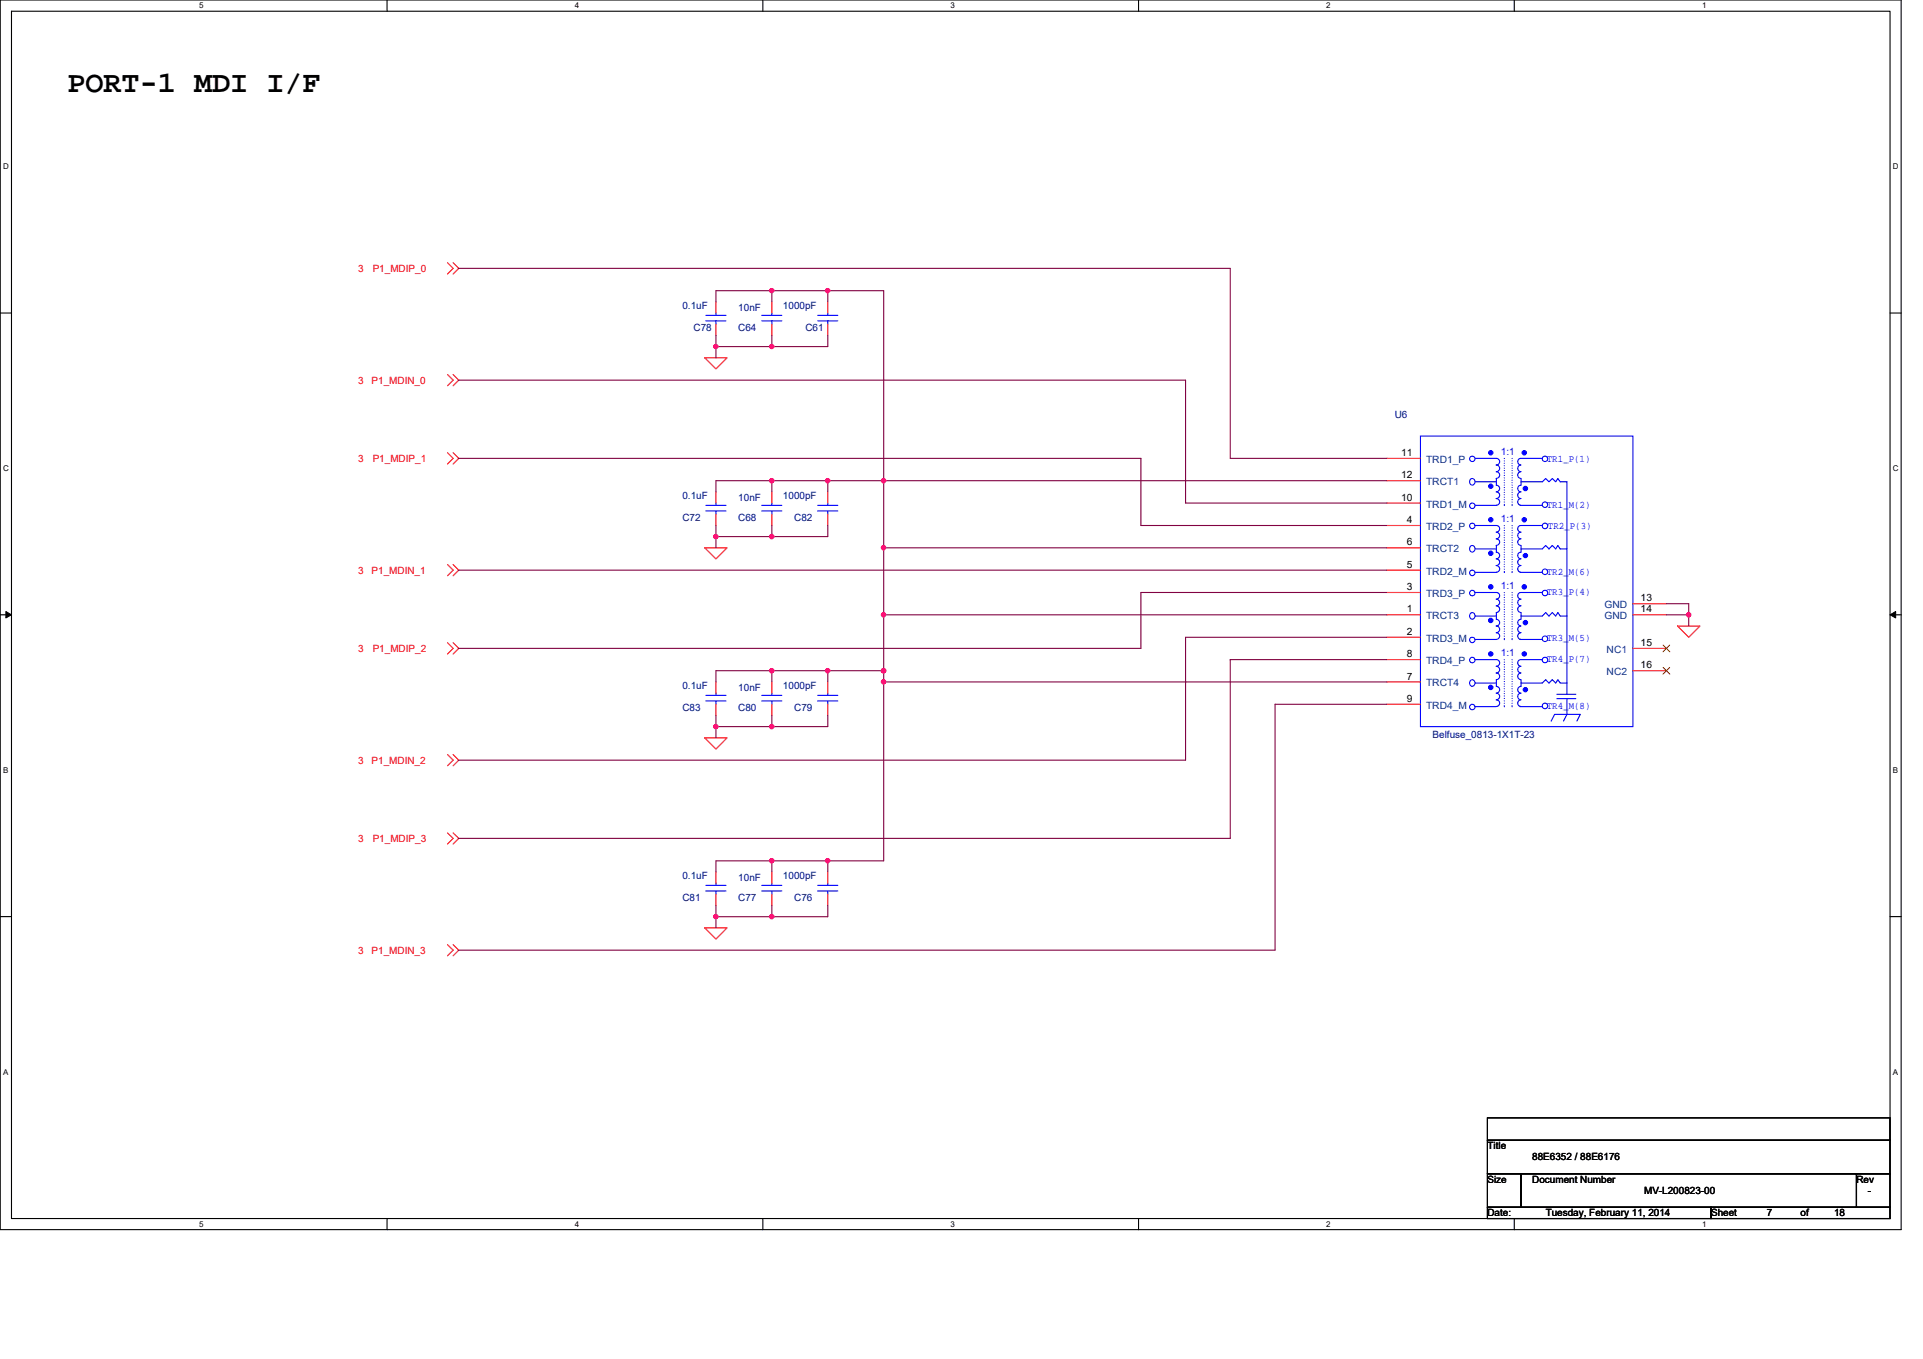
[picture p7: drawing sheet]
<svg xmlns="http://www.w3.org/2000/svg" width="297mm" height="210mm" viewBox="0 0 297 210" stroke-linecap="round" stroke-linejoin="round" font-family="sans-serif">
<path d="M0 0h293.7v190h-293.7zM1.8 1.7h290.1v186.6h-290.1z" fill="none" stroke="#000" stroke-width=".17"/>
<g fill="#fff">
<path d="M30.8 .2h.6v1.4h-.6z"/>
<path d="M30.8 188.5h.6v1.3h-.6z"/>
</g>
<path d="M59.8 0v1.7M59.8 188.3v1.7" fill="none" stroke="#000" stroke-width=".17"/>
<g fill="#fff">
<path d="M88.8 .2h.6v1.4h-.6z"/>
<path d="M88.8 188.5h.6v1.3h-.6z"/>
</g>
<path d="M117.8 0v1.7M117.8 188.3v1.7" fill="none" stroke="#000" stroke-width=".17"/>
<g fill="#fff">
<path d="M146.8 .2h.7v1.4h-.7z"/>
<path d="M146.8 188.5h.7v1.3h-.7z"/>
</g>
<path d="M175.9 0v1.7M175.9 188.3v1.7" fill="none" stroke="#000" stroke-width=".17"/>
<g fill="#fff">
<path d="M204.9 .2h.6v1.4h-.6z"/>
<path d="M204.9 188.5h.6v1.3h-.6z"/>
</g>
<path d="M233.9 0v1.7M233.9 188.3v1.7" fill="none" stroke="#000" stroke-width=".17"/>
<g fill="#fff">
<path d="M262.9 .2h.7v1.4h-.7z"/>
<path d="M262.9 188.5h.7v1.3h-.7z"/>
<path d="M.5 25h.8v1.4h-.8z"/>
<path d="M292.4 25h.8v1.4h-.8z"/>
<path d="M.5 71.7h.8v1.3h-.8z"/>
<path d="M292.4 71.7h.8v1.3h-.8z"/>
</g>
<path d="M0 48.4h1.8M291.9 48.4h1.8" fill="none" stroke="#000" stroke-width=".17"/>
<g fill="#fff">
<path d="M.5 118.3h.8v1.4h-.8z"/>
<path d="M292.4 118.3h.8v1.4h-.8z"/>
</g>
<path d="M0 95h1.8M291.9 95h1.8" fill="none" stroke="#000" stroke-width=".17"/>
<path d="M.9 94.5l.9 .5-.9 .5zM291.9 95l.9-.5v1z" fill="#000" stroke="#000" stroke-width=".15"/>
<g fill="#fff">
<path d="M.5 164.9h.8v1.4h-.8z"/>
<path d="M292.4 164.9h.8v1.4h-.8z"/>
</g>
<path d="M0 141.6h1.8M291.9 141.6h1.8M229.8 172.7h62.1v3.5h-62.1zM229.8 176.2h62.1v5.2h-62.1zM229.8 181.4h5.1v5.1h-5.1zM229.8 186.5h34.5v1.8h-34.5zM234.9 181.4h51.9v5.1h-51.9zM264.3 186.5h27.6v1.8h-27.6zM286.8 181.4h5.1v5.1h-5.1z" fill="none" stroke="#000" stroke-width=".17"/>
<g fill="none" stroke="#f00" stroke-width=".17">
<path d="M69.1 40.6l.9 .9-.9 .8M69.1 57.9l.9 .8-.9 .9M70 40.6l.9 .9-.9 .8M70 57.9l.9 .8-.9 .9M108.9 55.3h3.4l-1.7 1.7zM110.6 46.7v1.7M110.6 50.1v1.7M119.2 46.7v1.7M119.2 50.1v1.7M127.9 46.7v1.7M127.9 50.1v1.7M69.1 70l.9 .8-.9 .9"/>
<path d="M70 70l.9 .8-.9 .9M110.6 76v1.7M110.6 79.5v1.7M119.2 76v1.7M119.2 79.5v1.7M127.9 76v1.7M127.9 79.5v1.7M214.2 70.8h5.2M214.2 74.3h5.2M214.2 77.7h5.2M69.1 99.3l.9 .9-.9 .8M69.1 87.2l.9 .9-.9 .9"/>
<path d="M70 99.3l.9 .9-.9 .8M70 87.2l.9 .9-.9 .9M108.9 84.6h3.4l-1.7 1.8zM214.2 81.2h5.2M214.2 84.6h5.2M214.2 88.1h5.2M214.2 91.5h5.2M214.2 95h5.2M214.2 98.5h5.2M252.2 95h5.2M252.2 93.3h5.2M259.1 96.7h3.5l-1.7 1.8z"/>
<path d="M69.1 116.6l.9 .9-.9 .8M70 116.6l.9 .9-.9 .8M108.9 114h3.4l-1.7 1.7zM110.6 105.4v1.7M110.6 108.8v1.8M119.2 105.4v1.7M119.2 108.8v1.8M127.9 105.4v1.7M127.9 108.8v1.8M214.2 101.9h5.2M214.2 105.4h5.2M214.2 108.8h5.2"/>
<path d="M252.2 100.2h5.2M252.2 103.6h5.2M69.1 128.7l.9 .8-.9 .9M70 128.7l.9 .8-.9 .9M110.6 134.7v1.8M110.6 138.2v1.7M119.2 134.7v1.8M119.2 138.2v1.7M127.9 134.7v1.8M127.9 138.2v1.7M69.1 146l.9 .8-.9 .9M70 146l.9 .8-.9 .9"/>
<path d="M108.9 143.4h3.4l-1.7 1.7z"/>
</g>
<g fill="none" stroke="#00f" stroke-width=".17">
<path d="M109 49.6h3.1M109 48.7h3.1M110.6 48.4v.3M110.6 49.6v.5M117.7 49.6h3.1M117.7 48.7h3.1M119.2 48.4v.3M119.2 49.6v.5M126.3 49.6h3.1M126.3 48.7h3.1M127.9 48.4v.3M127.9 49.6v.5"/>
<path d="M109 79h3.1M109 78.1h3.1M110.6 77.7v.4M110.6 79v.5M117.7 79h3.1M117.7 78.1h3.1M119.2 77.7v.4M119.2 79v.5M126.3 79h3.1M126.3 78.1h3.1M127.9 77.7v.4M127.9 79v.5"/>
<path d="M219.4 67.4h32.8v44.9h-32.8zM227.2 74a.47 .47 0 0 1 .6 .4 .47 .47 0 0 1-.6 .5 .59 .59 0 0 1 0-.9zM227.9 70.8h3.2a.51 .51 0 0 1 .5 .5 .51 .51 0 0 1-.5 .5M227.9 74.4h3.2M227.9 78.1h3.2M231.1 71.9a.51 .51 0 0 1 .5 .5 .51 .51 0 0 1-.5 .5M231.1 72.9a.51 .51 0 0 1 .5 .5 .51 .51 0 0 1-.5 .5M231.1 73.9v1.1a.52 .52 0 0 1 .5 .5 .52 .52 0 0 1-.5 .5 .51 .51 0 0 1 .5 .5 .51 .51 0 0 1-.5 .5 .52 .52 0 0 1 .5 .5 .52 .52 0 0 1-.5 .6M234.8 78.1h3.4M234.9 71.9a.51 .51 0 0 0-.5 .5 .51 .51 0 0 0 .5 .5M234.9 72.9a.51 .51 0 0 0-.5 .5 .51 .51 0 0 0 .5 .5M234.9 74.4h3.3l.6-.5 .5 .5 .5-.5 .5 .5 .3-.5 .4 .5h1v32.9"/>
<path d="M234.9 73.9v1.1a.51 .51 0 0 0-.5 .5 .51 .51 0 0 0 .5 .5 .52 .52 0 0 0-.5 .5 .52 .52 0 0 0 .5 .5 .52 .52 0 0 0-.5 .5 .52 .52 0 0 0 .5 .6M238.2 70.8h-3.3a.51 .51 0 0 0-.5 .5 .51 .51 0 0 0 .5 .5M227.2 84.4a.47 .47 0 0 1 .6 .4 .47 .47 0 0 1-.6 .4 .59 .59 0 0 1 0-.8zM227.2 94.7a.47 .47 0 0 1 .6 .5 .47 .47 0 0 1-.6 .4 .59 .59 0 0 1 0-.9zM227.9 84.8h3.2M227.9 81.2h3.2a.51 .51 0 0 1 .5 .5 .51 .51 0 0 1-.5 .5 .52 .52 0 0 1 .5 .5 .52 .52 0 0 1-.5 .5 .51 .51 0 0 1 .5 .6 .51 .51 0 0 1-.5 .5M227.9 95.2h3.2M227.9 91.5h3.2a.51 .51 0 0 1 .5 .6 .51 .51 0 0 1-.5 .5 .52 .52 0 0 1 .5 .5 .52 .52 0 0 1-.5 .5 .52 .52 0 0 1 .5 .5 .52 .52 0 0 1-.5 .5v1.1a.51 .51 0 0 1 .5 .5 .51 .51 0 0 1-.5 .5M227.9 98.8h3.2M231.1 96.7a.51 .51 0 0 1 .5 .5 .51 .51 0 0 1-.5 .5M231.1 97.8a.51 .51 0 0 1 .5 .5 .51 .51 0 0 1-.5 .5M231.1 84.3v1a.51 .51 0 0 1 .5 .5 .51 .51 0 0 1-.5 .5 .52 .52 0 0 1 .5 .6 .52 .52 0 0 1-.5 .5 .52 .52 0 0 1 .5 .5 .52 .52 0 0 1-.5 .5h-3.2"/>
<path d="M234.8 88.4h3.4M234.8 98.8h3.4M234.9 96.7a.51 .51 0 0 0-.5 .5 .51 .51 0 0 0 .5 .5M234.9 97.8a.51 .51 0 0 0-.5 .5 .51 .51 0 0 0 .5 .5M234.9 84.3v1a.52 .52 0 0 0-.5 .5 .52 .52 0 0 0 .5 .6 .51 .51 0 0 0-.5 .5 .51 .51 0 0 0 .5 .5 .52 .52 0 0 0-.5 .5 .52 .52 0 0 0 .5 .5M238.2 81.2h-3.3a.52 .52 0 0 0-.5 .5 .52 .52 0 0 0 .5 .5 .52 .52 0 0 0-.5 .6 .52 .52 0 0 0 .5 .5 .5 .5 0 0 0-.5 .5 .5 .5 0 0 0 .5 .5M238.2 91.5h-3.3a.52 .52 0 0 0-.5 .6 .52 .52 0 0 0 .5 .5 .52 .52 0 0 0-.5 .5 .52 .52 0 0 0 .5 .5 .52 .52 0 0 0-.5 .5 .52 .52 0 0 0 .5 .6v1a.51 .51 0 0 0-.5 .5 .51 .51 0 0 0 .5 .5M242 84.8h-1l-.4-.5-.3 .5-.5-.5-.5 .5-.5-.5-.6 .5h-3.3M242 95.2h-1l-.4-.5-.3 .5-.5-.5-.5 .5-.5-.5-.6 .5h-3.3M109 108.3h3.1M109 107.4h3.1M110.6 107.1v.3"/>
<path d="M110.6 108.3v.5M117.7 108.3h3.1M117.7 107.4h3.1M119.2 107.1v.3M119.2 108.3v.5M126.3 108.3h3.1M126.3 107.4h3.1M127.9 107.1v.3M127.9 108.3v.5M227.2 105.1a.47 .47 0 0 1 .6 .4 .47 .47 0 0 1-.6 .5 .59 .59 0 0 1 0-.9zM227.9 105.5h3.2M227.9 101.9h3.2a.51 .51 0 0 1 .5 .5 .51 .51 0 0 1-.5 .5 .52 .52 0 0 1 .5 .6 .52 .52 0 0 1-.5 .5"/>
<path d="M231.1 104a.51 .51 0 0 1 .5 .5 .51 .51 0 0 1-.5 .5M231.1 107.1a.51 .51 0 0 1 .5 .5 .51 .51 0 0 1-.5 .5 .52 .52 0 0 1 .5 .5 .52 .52 0 0 1-.5 .6h-3.2M231.1 105v1.1a.51 .51 0 0 1 .5 .5 .51 .51 0 0 1-.5 .5M234.8 109.2h3.4M234.9 107.1a.51 .51 0 0 0-.5 .5 .51 .51 0 0 0 .5 .5 .52 .52 0 0 0-.5 .5 .52 .52 0 0 0 .5 .6M234.9 104a.51 .51 0 0 0-.5 .5 .51 .51 0 0 0 .5 .5M234.9 105v1.1a.51 .51 0 0 0-.5 .5 .51 .51 0 0 0 .5 .5M238.2 101.9h-3.3a.51 .51 0 0 0-.5 .5 .51 .51 0 0 0 .5 .5 .52 .52 0 0 0-.5 .6 .52 .52 0 0 0 .5 .5M239.6 111.4l.5-1h4l-.5 1M240.5 107.3h2.9M240.5 107.9h2.9M242 105.5h-1l-.4-.5-.3 .5-.5-.5-.5 .5-.5-.5-.6 .5h-3.3"/>
<path d="M242 107.9v2.5l-.5 1M109 137.7h3.1M109 136.8h3.1M110.6 136.5v.3M110.6 137.7v.5M117.7 137.7h3.1M117.7 136.8h3.1M119.2 136.5v.3M119.2 137.7v.5M126.3 137.7h3.1M126.3 136.8h3.1M127.9 136.5v.3"/>
<path d="M127.9 137.7v.5"/>
<circle cx="227.4" cy="78.1" r=".42"/>
<circle cx="227.4" cy="70.9" r=".42"/>
<circle cx="238.6" cy="78" r=".43"/>
<circle cx="238.7" cy="70.9" r=".42"/>
<circle cx="227.4" cy="88.5" r=".42"/>
<circle cx="227.4" cy="91.6" r=".42"/>
<circle cx="227.4" cy="81.3" r=".42"/>
<circle cx="227.4" cy="98.9" r=".42"/>
<circle cx="238.6" cy="88.3" r=".43"/>
<circle cx="238.6" cy="98.7" r=".43"/>
<circle cx="238.6" cy="81.3" r=".43"/>
<circle cx="238.6" cy="91.6" r=".43"/>
<circle cx="227.4" cy="102" r=".42"/>
<circle cx="227.4" cy="109.2" r=".42"/>
<circle cx="238.6" cy="109.1" r=".43"/>
<circle cx="238.6" cy="102" r=".43"/>
</g>
<g fill="#00f" stroke="#00f" stroke-width=".17">
<circle cx="230.3" cy="70" r=".34"/>
<circle cx="230.3" cy="75.1" r=".33"/>
<circle cx="235.5" cy="70" r=".34"/>
<circle cx="235.6" cy="75.5" r=".34"/>
<circle cx="230.3" cy="85.5" r=".34"/>
<circle cx="235.5" cy="80.3" r=".34"/>
<circle cx="235.6" cy="85.8" r=".33"/>
<circle cx="230.3" cy="80.3" r=".34"/>
<circle cx="230.3" cy="95.9" r=".34"/>
<circle cx="235.5" cy="90.7" r=".34"/>
<circle cx="235.6" cy="96.2" r=".34"/>
<circle cx="230.3" cy="90.7" r=".34"/>
<circle cx="230.3" cy="106.2" r=".34"/>
<circle cx="235.5" cy="101" r=".33"/>
<circle cx="235.6" cy="106.6" r=".33"/>
<circle cx="230.3" cy="101" r=".33"/>
</g>
<g fill="none" stroke="#00f" stroke-width=".17" stroke-dasharray="0 .3">
<path d="M232.4 70.8v7.3M232.4 78.1h.1M233.6 70.8v7.3M233.6 78.1h.1M232.4 81.2v7.2M232.4 88.4h.1M232.4 91.5v7.3M232.4 98.8h.1M233.6 81.2v7.2M233.6 88.4h.1M233.6 91.5v7.3M233.6 98.8h.1"/>
<path d="M232.4 101.9v7.3M232.4 109.2h.1M233.6 101.9v7.3M233.6 109.2h.1"/>
</g>
<path d="M256.9 99.7l1 1M257.9 99.7l-1 1M256.9 103.1l1 1.1M257.9 103.1l-1 1.1" fill="none" stroke="#804000" stroke-width=".15"/>
<g fill="none" stroke="#800040" stroke-width=".17">
<path d="M70.9 58.7h112.2v19h31.1M70.9 41.5h119.1v29.3h24.2M110.6 53.6v1.7M110.6 53.6h8.6M110.6 51.8v1.8M119.2 44.9h8.7M119.2 44.9h-8.6v1.8M119.2 44.9v1.8M119.2 51.8v1.8M127.9 51.8v1.8h-8.7M127.9 44.9v1.8M127.9 44.9h8.6v29.4"/>
<path d="M70.9 70.8h105.3v10.4h38M110.6 76v-1.7h8.6v1.7M119.2 74.3h8.7M127.9 74.3v1.7M127.9 74.3h8.6M136.5 74.3h77.7M136.5 74.3v10.3h77.7M70.9 88.1h143.3M110.6 81.2v1.7M110.6 82.9h8.6M110.6 82.9v1.7M119.2 81.2v1.7"/>
<path d="M127.9 81.2v1.7h-8.7M136.5 95h77.7M136.5 84.6v10.4M136.5 95v8.6M214.2 98.5h-31.1v19h-112.2M214.2 91.5h-38v8.7h-105.3M257.4 93.3h3.5v1.7M257.4 95h3.5M260.9 95v1.7M110.6 112.3h8.6M110.6 110.6v1.7M110.6 112.3v1.7"/>
<path d="M119.2 103.6h-8.6v1.8M119.2 103.6v1.8M119.2 110.6v1.7M119.2 103.6h8.7M127.9 110.6v1.7h-8.7M127.9 103.6v1.8M127.9 103.6h8.6M136.5 105.4h77.7M136.5 105.4v27.6h-8.6M136.5 103.6v1.8M214.2 108.8h-17.2v38h-126.1M214.2 101.9h-24.2v27.6h-119.1"/>
<path d="M110.6 139.9v1.7M119.2 133h-8.6v1.7M119.2 133v1.7M119.2 139.9v1.7M119.2 133h8.7v1.7M127.9 139.9v1.7h-8.7M110.6 141.6h8.6M110.6 141.6v1.8"/>
</g>
<g fill="#f0f" stroke="#f0f" stroke-width=".17">
<circle cx="136.5" cy="74.3" r=".34"/>
<circle cx="136.5" cy="95" r=".34"/>
<circle cx="136.5" cy="84.6" r=".34"/>
<circle cx="136.5" cy="105.4" r=".33"/>
<circle cx="136.5" cy="103.6" r=".34"/>
<circle cx="127.8" cy="74.3" r=".34"/>
<circle cx="127.8" cy="103.6" r=".34"/>
<circle cx="119.2" cy="44.9" r=".33"/>
<circle cx="127.8" cy="133" r=".34"/>
<circle cx="119.2" cy="74.3" r=".34"/>
<circle cx="119.2" cy="103.6" r=".34"/>
<circle cx="119.2" cy="133" r=".34"/>
<circle cx="119.2" cy="53.5" r=".33"/>
<circle cx="119.2" cy="82.9" r=".34"/>
<circle cx="110.6" cy="82.9" r=".34"/>
<circle cx="119.2" cy="112.3" r=".34"/>
<circle cx="119.2" cy="141.6" r=".34"/>
<circle cx="110.6" cy="141.6" r=".34"/>
<circle cx="127.8" cy="44.9" r=".33"/>
<circle cx="110.6" cy="112.3" r=".34"/>
<circle cx="110.6" cy="53.5" r=".33"/>
<circle cx="260.8" cy="95" r=".34"/>
</g>
<text font-size="4.7" x="10.4" y="14.3">PORT-1 MDI I/F</text>
<g font-size="1.5" fill="#f00">
<text x="55.3" y="42">3</text>
<text x="57.6" y="42">P1_MDIP_0</text>
<text x="55.3" y="59.3">3</text>
<text x="57.4" y="59.3">P1_MDIN_0</text>
<text x="55.3" y="71.4">3</text>
<text x="57.6" y="71.4">P1_MDIP_1</text>
<text x="55.3" y="88.6">3</text>
<text x="57.4" y="88.6">P1_MDIN_1</text>
<text x="55.3" y="100.7">3</text>
<text x="57.6" y="100.7">P1_MDIP_2</text>
<text x="55.3" y="118">3</text>
<text x="57.4" y="118">P1_MDIN_2</text>
<text x="55.3" y="130.1">3</text>
<text x="57.6" y="130.1">P1_MDIP_3</text>
<text x="55.3" y="147.4">3</text>
<text x="57.4" y="147.4">P1_MDIN_3</text>
</g>
<g font-size="1.5" fill="#000080">
<text x="105.4" y="47.7">0.1uF</text>
<text x="120.9" y="47.7">1000pF</text>
<text x="107.1" y="51.1">C78</text>
<text x="114" y="51.1">C64</text>
<text x="114" y="48">10nF</text>
<text x="124.4" y="51.1">C61</text>
<text x="215.4" y="64.6">U6</text>
<text x="105.4" y="77">0.1uF</text>
<text x="114" y="77.4">10nF</text>
<text x="120.9" y="77">1000pF</text>
<text x="105.4" y="80.5">C72</text>
<text x="114" y="80.5">C68</text>
<text x="122.7" y="80.5">C82</text>
<text x="105.4" y="106.4">0.1uF</text>
<text x="114" y="106.8">10nF</text>
<text x="120.9" y="106.4">1000pF</text>
<text x="105.4" y="109.9">C83</text>
<text x="114" y="109.9">C80</text>
<text x="122.7" y="109.9">C79</text>
<text x="221.3" y="114">Belfuse_0813-1X1T-23</text>
<text x="105.4" y="135.8">0.1uF</text>
<text x="114" y="136.1">10nF</text>
<text x="120.9" y="135.8">1000pF</text>
<text x="105.4" y="139.2">C81</text>
<text x="114" y="139.2">C77</text>
<text x="122.7" y="139.2">C76</text>
</g>
<g font-size="1.5">
<text x="216.4" y="70.5">11</text>
<text x="216.4" y="73.9">12</text>
<text x="216.4" y="77.4">10</text>
<text x="217.3" y="80.8">4</text>
<text x="217.3" y="84.3">6</text>
<text x="217.3" y="87.7">5</text>
<text x="217.3" y="91.2">3</text>
<text x="217.3" y="94.6">1</text>
<text x="253.4" y="94.6">14</text>
<text x="253.4" y="92.9">13</text>
<text x="217.3" y="98.1">2</text>
<text x="217.3" y="101.6">8</text>
<text x="253.4" y="99.8">15</text>
<text x="217.3" y="105">7</text>
<text x="253.4" y="103.3">16</text>
<text x="217.3" y="108.5">9</text>
<text x="229.8" y="177.6">Title</text>
<text x="236.7" y="179.3">88E6352 / 88E6176</text>
<text x="229.8" y="182.8">Size</text>
<text x="236.7" y="182.8">Document Number</text>
<text x="254" y="184.5">MV-L200823-00</text>
<text x="286.8" y="182.8">Rev</text>
<text x="288.5" y="184.5">-</text>
<text x="229.8" y="187.9">Date:</text>
<text x="238.8" y="187.9">Tuesday, February 11, 2014</text>
<text x="264.3" y="187.9">Sheet</text>
<text x="272.9" y="187.9">7</text>
<text x="278.1" y="187.9">of</text>
<text x="283.3" y="187.9">18</text>
</g>
<g font-size="1.5" fill="#004080">
<text x="220.3" y="71.5">TRD1_P</text>
<text x="220.3" y="75">TRCT1</text>
<text x="220.3" y="78.4">TRD1_M</text>
<text x="220.3" y="81.9">TRD2_P</text>
<text x="220.3" y="85.3">TRCT2</text>
<text x="220.3" y="88.8">TRD2_M</text>
<text x="220.3" y="92.2">TRD3_P</text>
<text x="220.3" y="95.7">TRCT3</text>
<text x="247.8" y="95.7">GND</text>
<text x="247.8" y="94">GND</text>
<text x="220.3" y="99.2">TRD3_M</text>
<text x="248.2" y="100.9">NC1</text>
<text x="220.3" y="102.6">TRD4_P</text>
<text x="220.3" y="106.1">TRCT4</text>
<text x="248.2" y="104.3">NC2</text>
<text x="220.3" y="109.5">TRD4_M</text>
</g>
<g font-size="1.5" fill="#00f">
<text x="231.8" y="70.3">1:1</text>
<text x="238.9" y="71.4">TR1_P(1)</text>
<text x="231.8" y="80.7">1:1</text>
<text x="238.9" y="78.4">TR1_M(2)</text>
<text x="239.1" y="81.7">TR2_P(3)</text>
<text x="238.9" y="88.8">TR2_M(6)</text>
<text x="231.8" y="91">1:1</text>
<text x="238.9" y="91.9">TR3_P(4)</text>
<text x="231.8" y="101.4">1:1</text>
<text x="238.9" y="99">TR3_M(5)</text>
<text x="238.9" y="102.3">TR4_P(7)</text>
<text x="238.9" y="109.5">TR4_M(8)</text>
</g>
<g font-size="1.2">
<text x="30.8" y="1.3">5</text>
<text x="88.8" y="1.3">4</text>
<text x="146.8" y="1.3">3</text>
<text x="204.9" y="1.3">2</text>
<text x="262.9" y="1.3">1</text>
<text x=".5" y="26.1">D</text>
<text x="292.4" y="26.1">D</text>
<text x=".5" y="72.8">C</text>
<text x="292.4" y="72.8">C</text>
<text x=".5" y="119.4">B</text>
<text x="292.4" y="119.4">B</text>
<text x=".5" y="166">A</text>
<text x="292.4" y="166">A</text>
<text x="30.8" y="189.6">5</text>
<text x="88.8" y="189.6">4</text>
<text x="146.8" y="189.6">3</text>
<text x="204.9" y="189.6">2</text>
<text x="262.9" y="189.6">1</text>
</g>
</svg>
